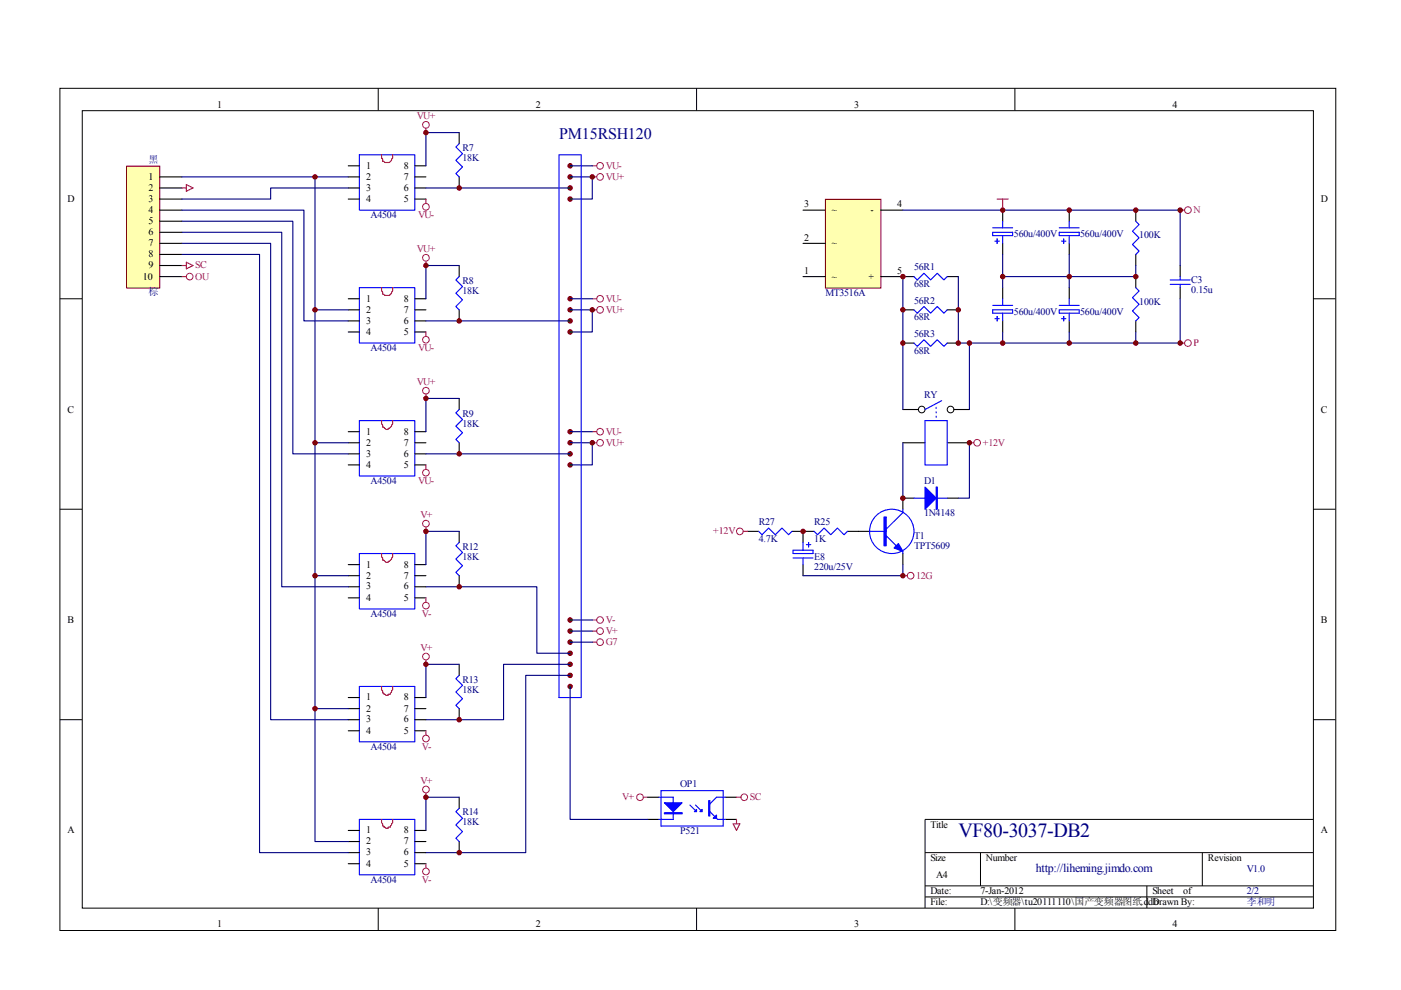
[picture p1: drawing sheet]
<svg xmlns="http://www.w3.org/2000/svg" width="297mm" height="210mm" viewBox="0 0 297 210" stroke-linecap="round" stroke-linejoin="round" font-family="sans-serif">
<g fill="none" stroke="#000" stroke-width=".21">
<path d="M12.7 18.7h270.5v178.6h-270.5zM80.2 18.7v4.7M147.7 18.7v4.7M215.2 18.7v4.7M17.4 23.5h261.1v169h-261.1zM12.7 63.3h4.7M278.4 63.3h4.7M12.7 108h4.7M278.4 108h4.7M12.7 152.6h4.7M278.4 152.6h4.7M278.4 173.7h-82.3v18.8"/>
<path d="M80.2 192.5v4.7M147.7 192.5v4.7M196.1 180.8h82.3M196.1 187.8h82.3M196.1 190.2h82.3M207.9 180.8v7M215.2 192.5v4.7M243.2 187.8v4.7M254.9 180.8v7"/>
</g>
<path d="M76.2 32.8h11.8v11.8h-11.8zM97.4 30.5l-.7 .7 1.4 1.4-1.4 1.4 1.4 1.4-1.4 1.4 .7 .7" fill="none" stroke="#00f" stroke-width=".23"/>
<path d="M73.8 35.2h2.4M73.8 37.5h2.4M73.8 39.9h2.4M88 35.2h2.3M88 37.5h2.3M88 39.9h2.3M97.4 28.1v2.4M97.4 37.5v2.4M73.8 42.2h2.4M88 42.2h2.3" fill="none" stroke="#000" stroke-width=".23"/>
<path d="M80.9 32.8v.7l.2 .2v.5h.3a1 1 0 0 0 1.6-.5l.2-.2v-.7" fill="none" stroke="#f00" stroke-width=".23"/>
<g fill="none" stroke="#a1006a" stroke-width=".21">
<circle cx="90.3" cy="26.5" r=".71"/>
<circle cx="127.2" cy="35.2" r=".71"/>
<circle cx="127.2" cy="37.5" r=".71"/>
<circle cx="90.3" cy="43.9" r=".71"/>
</g>
<path d="M90.3 27.2v.9M125.6 35.2h.9M125.6 37.5h.9M90.3 42.2v.9" fill="none" stroke="#a1006a" stroke-width=".23"/>
<path d="M90.3 39.9h30.6M97.4 28.1h-7.1v7.1M120.9 37.5h4.7v4.7h-4.7M120.9 35.2h4.7" fill="none" stroke="#000080" stroke-width=".23"/>
<g fill="#800000" stroke="#800000" stroke-width=".21">
<circle cx="90.3" cy="28.1" r=".47"/>
<circle cx="120.9" cy="39.9" r=".47"/>
<circle cx="120.9" cy="42.2" r=".47"/>
<circle cx="120.9" cy="37.5" r=".47"/>
<circle cx="120.9" cy="35.2" r=".47"/>
</g>
<path d="M26.9 35.3h7v25.8h-7z" fill="#ffffb0"/>
<path d="M26.8 35.2h7.1v25.9h-7.1z" fill="none" stroke="#800000" stroke-width=".21"/>
<g fill="none" stroke="#000" stroke-width=".23">
<path d="M33.9 37.5h4.7M33.9 39.9h4.7M33.9 42.2h4.7M33.9 44.6h4.7M33.9 46.9h4.7M33.9 49.3h4.7M33.9 51.6h4.7M33.9 53.9h4.7M33.9 56.3h4.7M33.9 58.6h4.7M97.4 56.3v2.3M73.8 63.3h2.4"/>
<path d="M73.8 65.7h2.4M73.8 68h2.4M73.8 70.4h2.4M88 63.3h2.3M88 65.7h2.3M88 68h2.3M88 70.4h2.3M97.4 65.7v2.3M73.8 91.5h2.4M73.8 93.9h2.4M73.8 96.2h2.4M73.8 98.6h2.4"/>
<path d="M88 91.5h2.3M88 93.9h2.3M88 96.2h2.3M88 98.6h2.3M97.4 84.5v2.3M97.4 93.9v2.3M73.8 119.7h2.4M88 119.7h2.3M97.4 112.7v2.3M73.8 122.1h2.4M73.8 124.4h2.4M73.8 126.8h2.4"/>
<path d="M88 122.1h2.3M88 124.4h2.3M88 126.8h2.3M97.4 122.1v2.3M73.8 147.9h2.4M73.8 150.2h2.4M73.8 152.6h2.4M73.8 154.9h2.4M88 147.9h2.3M88 150.2h2.3M88 152.6h2.3M88 154.9h2.3"/>
<path d="M97.4 140.9v2.3M97.4 150.2v2.4M73.8 176.1h2.4M73.8 178.4h2.4M88 176.1h2.3M88 178.4h2.3M97.4 169v2.4M97.4 178.4v2.4M137.3 169h2.4M137.3 173.7h2.4M153.8 169h2.4M153.8 173.7h2.4"/>
<path d="M73.8 180.8h2.4M73.8 183.1h2.4M88 180.8h2.3M88 183.1h2.3"/>
</g>
<g fill="none" stroke="#00f" stroke-width=".23">
<path d="M118.5 32.8h4.7v115.1h-4.7zM97.4 58.6l-.7 .7 1.4 1.5-1.4 1.4 1.4 1.4-1.4 1.4 .7 .7M76.2 61h11.8v11.7h-11.8zM76.2 89.2h11.8v11.7h-11.8zM97.4 86.8l-.7 .7 1.4 1.4-1.4 1.5 1.4 1.4-1.4 1.4 .7 .7M76.2 117.4h11.8v11.7h-11.8zM97.4 115l-.7 .7 1.4 1.4-1.4 1.4 1.4 1.4-1.4 1.5 .7 .7M76.2 145.5h11.8v11.8h-11.8zM97.4 143.2l-.7 .7 1.4 1.4-1.4 1.4 1.4 1.4-1.4 1.4 .7 .7M76.2 173.7h11.8v11.8h-11.8zM97.4 171.4l-.7 .7 1.4 1.4-1.4 1.4 1.4 1.4-1.4 1.4 .7 .7M139.7 169h3v4.7h-3"/>
<path d="M140.2 167.6h13.1v7.5h-13.1zM146.3 170.7l1.4 1.4M147.4 170.7l1.5 1.4M150.5 172.1l1.7 1.6h1.6M153.8 169h-1.9l-1.4 1.4"/>
</g>
<path d="M80.9 61v.7l.2 .2v.5h.3a1 1 0 0 0 1.6-.5l.2-.2v-.7M80.9 89.2v.7l.2 .2v.5h.3a.74 .74 0 0 0 .9 .5v-.3a.85 .85 0 0 0 .7-.7l.2-.2v-.7M80.9 117.4v.7l.2 .2v.5h.3a.74 .74 0 0 0 .9 .4v-.2a.85 .85 0 0 0 .7-.7l.2-.2v-.7M80.9 145.5v.8l.2 .2v.5h.3v.2l.4 .2h.5v-.2h.5l.4-.9v-.8M80.9 173.7v.7l.2 .3v.4h.3v.3l.4 .2h.5v-.2h.5l.4-1v-.7" fill="none" stroke="#f00" stroke-width=".23"/>
<g fill="none" stroke="#a1006a" stroke-width=".21">
<circle cx="40.2" cy="58.6" r=".71"/>
<circle cx="90.3" cy="54.7" r=".71"/>
<circle cx="90.3" cy="72" r=".71"/>
<circle cx="127.2" cy="65.7" r=".71"/>
<circle cx="127.2" cy="63.3" r=".71"/>
<circle cx="90.3" cy="82.8" r=".71"/>
<circle cx="127.2" cy="91.5" r=".71"/>
<circle cx="127.2" cy="93.9" r=".71"/>
<circle cx="90.3" cy="100.2" r=".71"/>
<circle cx="90.3" cy="111" r=".71"/>
<circle cx="90.3" cy="139.2" r=".71"/>
<circle cx="90.3" cy="128.4" r=".71"/>
<circle cx="127.2" cy="133.8" r=".71"/>
<circle cx="127.2" cy="136.2" r=".71"/>
<circle cx="127.2" cy="131.5" r=".71"/>
<circle cx="90.3" cy="156.6" r=".71"/>
<circle cx="90.3" cy="167.4" r=".71"/>
<circle cx="135.7" cy="169" r=".71"/>
<circle cx="157.8" cy="169" r=".71"/>
<circle cx="90.3" cy="184.8" r=".71"/>
</g>
<g fill="none" stroke="#a1006a" stroke-width=".23">
<path d="M38.6 39.9h.9M39.5 39.2l1.4 .7-1.4 .7zM38.6 56.3h.9M38.6 58.6h.9M39.5 55.6l1.4 .7-1.4 .7zM90.3 55.4v.9M90.3 70.4v.9M125.6 63.3h.9M125.6 65.7h.9M90.3 83.5v1M90.3 98.6v.9M125.6 91.5h.9"/>
<path d="M125.6 93.9h.9M90.3 111.7v1M90.3 126.8v.9M90.3 139.9v1M125.6 131.5h.9M125.6 133.8h.9M125.6 136.2h.9M90.3 154.9v1M90.3 168.1v.9M136.4 169h.9M155.4 174.7h1.5l-.7 1.4zM156.2 169h.9"/>
<path d="M156.2 173.7v1M90.3 183.1v1"/>
</g>
<g fill="none" stroke="#000080" stroke-width=".23">
<path d="M38.6 37.5h35.2M66.8 37.5v140.9h7M73.8 39.9h-16.4v2.3h-18.8M38.6 44.6h25.8v23.4h9.4M38.6 46.9h23.5v49.3h11.7M38.6 49.3h21.1v75.1h14.1M38.6 51.6h18.8v101h16.4M38.6 53.9h16.4v126.9h18.8M97.4 56.3h-7.1v7M66.8 65.7h7M90.3 68h30.6M120.9 65.7h4.7v4.7h-4.7"/>
<path d="M120.9 63.3h4.7M66.8 93.9h7M90.3 96.2h30.6M97.4 84.5h-7.1v7M120.9 93.9h4.7v4.7h-4.7M120.9 91.5h4.7M97.4 112.7h-7.1v7M66.8 122.1h7M90.3 124.4h23.5v14.1h7.1M120.9 131.5h4.7M120.9 133.8h4.7M120.9 136.2h4.7"/>
<path d="M66.8 150.2h7M97.4 140.9h-7.1v7M120.9 140.9h-14.1v11.7h-16.5M120.9 143.2h-9.4v37.6h-21.2M120.9 145.5v28.2h16.4M97.4 169h-7.1v7.1"/>
</g>
<g fill="#800000" stroke="#800000" stroke-width=".21">
<circle cx="120.9" cy="68" r=".47"/>
<circle cx="120.9" cy="70.4" r=".47"/>
<circle cx="120.9" cy="65.7" r=".47"/>
<circle cx="120.9" cy="63.3" r=".47"/>
<circle cx="90.3" cy="56.3" r=".47"/>
<circle cx="120.9" cy="96.2" r=".47"/>
<circle cx="120.9" cy="98.6" r=".47"/>
<circle cx="120.9" cy="93.9" r=".47"/>
<circle cx="120.9" cy="91.5" r=".47"/>
<circle cx="90.3" cy="84.5" r=".47"/>
<circle cx="90.3" cy="112.7" r=".47"/>
<circle cx="90.3" cy="140.8" r=".47"/>
<circle cx="90.3" cy="169" r=".47"/>
<circle cx="120.9" cy="145.5" r=".47"/>
<circle cx="120.9" cy="143.2" r=".47"/>
<circle cx="120.9" cy="140.8" r=".47"/>
<circle cx="120.9" cy="138.5" r=".47"/>
<circle cx="120.9" cy="136.2" r=".47"/>
<circle cx="120.9" cy="133.8" r=".47"/>
<circle cx="120.9" cy="131.5" r=".47"/>
<circle cx="125.6" cy="37.5" r=".47"/>
<circle cx="125.6" cy="65.7" r=".47"/>
<circle cx="125.6" cy="93.9" r=".47"/>
<circle cx="97.4" cy="96.2" r=".47"/>
<circle cx="97.4" cy="39.9" r=".47"/>
<circle cx="97.4" cy="68" r=".47"/>
<circle cx="66.8" cy="37.5" r=".47"/>
<circle cx="66.8" cy="150.2" r=".47"/>
<circle cx="66.8" cy="122.1" r=".47"/>
<circle cx="66.8" cy="93.9" r=".47"/>
<circle cx="66.8" cy="65.7" r=".47"/>
<circle cx="97.4" cy="124.4" r=".47"/>
<circle cx="97.4" cy="152.6" r=".47"/>
<circle cx="97.4" cy="180.8" r=".47"/>
</g>
<g fill="#00f" stroke="#00f" stroke-width=".23">
<path d="M140.9 170.2h3.7l-1.9 1.9z"/>
<path d="M148.9 171.6v.5h-.5z"/>
<path d="M147.2 172.1l.5-.5v.5z"/>
<path d="M151.2 173.5l.7-.7v.7z"/>
<path d="M140.9 172.3h3.7v.3h-3.7z" fill-rule="evenodd"/>
<path d="M150.3 169.7h.2v3.3h-.2z" fill-rule="evenodd"/>
</g>
<path d="M175.1 42.3h11.7v18.8h-11.7z" fill="#ffffb0"/>
<path d="M175 42.3h11.8v18.8h-11.8z" fill="none" stroke="#800000" stroke-width=".21"/>
<g fill="none" stroke="#000" stroke-width=".23">
<path d="M170.3 58.6h4.7M170.3 51.6h4.7M170.3 44.6h4.7M186.7 58.6h7.1M186.7 44.6h4.7M200.8 58.6h2.4M212.6 44.6v2.3M212.6 51.6v2.3M226.7 44.6v2.3M226.7 51.6v2.3M240.8 44.6v2.3M240.8 53.9v2.4"/>
<path d="M240.8 58.6v2.4M250.2 56.3v2.3M191.4 65.7h2.4M191.4 72.7h2.4M200.8 65.7h2.4M200.8 72.7h2.4M212.6 61v2.3M212.6 68v2.4M226.7 61v2.3M226.7 68v2.4M240.8 68v2.4M250.2 61v2.3"/>
<path d="M191.4 86.8h3.3M191.4 93.9h4.7M200.8 93.9h4.7M202.2 86.8h3.3M158.5 112.7h2.4M167.9 112.7h4.7M170.3 112.7v2.3M170.3 119.7v2.4M179.7 112.7h4.7M191.4 117.4v2.3M193.8 105.6h-2.4v2.4M200.8 105.6h2.4"/>
</g>
<g fill="none" stroke="#00f" stroke-width=".23">
<path d="M193.8 58.6l.7 .7 1.4-1.4 1.4 1.4 1.4-1.4 1.4 1.4 .7-.7M210.5 49.3h4.2v.7h-4.2zM210.5 48.3h4.2M210.9 51.1h1M211.4 50.7v.9M212.6 46.9v1.4M212.6 50v1.6M224.6 48.3h4.2M224.6 49.3h4.2v.7h-4.2zM225.1 51.1h.9M225.5 50.7v.9M226.7 46.9v1.4"/>
<path d="M226.7 50v1.6M240.8 46.9l.7 .7-1.4 1.4 1.4 1.4-1.4 1.4 1.4 1.4-.7 .7M248.1 59.3h4.2M250.2 58.6v.7M193.8 65.7l.7 .7 1.4-1.4 1.4 1.4 1.4-1.4 1.4 1.4 .7-.7M193.8 72.7l.7 .7 1.4-1.4 1.4 1.4 1.4-1.4 1.4 1.4 .7-.7M210.5 65.7h4.2v.7h-4.2zM210.5 64.8h4.2M210.9 67.6h1M211.4 67.1v.9M212.6 63.3v1.5M212.6 66.4v1.6"/>
<path d="M224.6 64.8h4.2M224.6 65.7h4.2v.7h-4.2zM225.1 67.6h.9M225.5 67.1v.9M226.7 63.3v1.5M226.7 66.4v1.6M240.8 61l.7 .7-1.4 1.4 1.4 1.4-1.4 1.4 1.4 1.4-.7 .7M248.1 60.3h4.2M250.2 60.3v.7M196.1 89.2h4.7v9.4h-4.7zM198.5 86.4v.2M198.5 87.3v.2"/>
<path d="M198.5 88.2v.3M199.7 85l-3.6 1.8M160.9 112.7l.7 .7 1.4-1.4 1.4 1.4 1.4-1.4 1.4 1.4 .7-.7M168.1 116.7h4.3v.7h-4.3zM168.1 118.3h4.3M170.3 115v1.7M170.3 118.3v1.4M171 115.5h.9M171.4 115v1M172.6 112.7l.7 .7 1.4-1.4 1.4 1.4 1.5-1.4 1.4 1.4 .7-.7M184.4 112.7h3.5M187.9 113.6l2.1 2.1"/>
<path d="M191.4 108v.7l-3.5 3.5M191.4 116.9v.5M193.8 105.6h7"/>
<circle cx="189.1" cy="112.7" r="4.7"/>
</g>
<g fill="none" stroke="#000080" stroke-width=".23">
<path d="M191.4 44.6h58.8v11.7M191.4 58.6v28.2M203.2 58.6v14.1h37.6v-2.3M212.6 53.9v7.1M226.7 53.9v7.1M240.8 56.3v2.3h-28.2M205.5 72.7v14.1M212.6 70.4v2.3M226.7 70.4v2.3M250.2 63.3v9.4h-9.4M191.4 93.9v11.7M205.5 93.9v11.7h-2.3"/>
<path d="M191.4 119.7v2.4h-21.1"/>
</g>
<path d="M211.4 42.2h2.4M212.6 42.2v2.4M250.2 44.6h1M250.2 72.7h1M205.5 93.9h1M157.6 112.7h.9M191.4 122.1h1" fill="none" stroke="#a1006a" stroke-width=".23"/>
<g fill="none" stroke="#a1006a" stroke-width=".21">
<circle cx="251.9" cy="44.6" r=".71"/>
<circle cx="251.9" cy="72.7" r=".71"/>
<circle cx="207.2" cy="93.9" r=".7"/>
<circle cx="156.9" cy="112.7" r=".71"/>
<circle cx="193.1" cy="122.1" r=".71"/>
</g>
<g fill="none" stroke="#000" stroke-width=".21">
<circle cx="195.4" cy="86.8" r=".7"/>
<circle cx="201.5" cy="86.8" r=".71"/>
</g>
<g fill="#800000" stroke="#800000" stroke-width=".21">
<circle cx="191.4" cy="58.6" r=".47"/>
<circle cx="203.2" cy="65.7" r=".47"/>
<circle cx="191.4" cy="65.7" r=".47"/>
<circle cx="203.2" cy="72.7" r=".47"/>
<circle cx="226.7" cy="58.6" r=".47"/>
<circle cx="240.8" cy="44.6" r=".47"/>
<circle cx="226.7" cy="72.7" r=".47"/>
<circle cx="240.8" cy="58.6" r=".47"/>
<circle cx="212.6" cy="44.6" r=".47"/>
<circle cx="226.7" cy="44.6" r=".47"/>
<circle cx="212.6" cy="72.7" r=".47"/>
<circle cx="240.8" cy="72.7" r=".47"/>
<circle cx="212.6" cy="58.6" r=".47"/>
<circle cx="250.2" cy="72.7" r=".47"/>
<circle cx="250.2" cy="44.6" r=".47"/>
<circle cx="170.3" cy="112.7" r=".47"/>
<circle cx="191.4" cy="122.1" r=".47"/>
<circle cx="205.5" cy="93.9" r=".47"/>
<circle cx="191.4" cy="105.6" r=".47"/>
<circle cx="191.4" cy="72.7" r=".47"/>
<circle cx="205.5" cy="72.7" r=".47"/>
</g>
<g fill="#00f" stroke="#00f" stroke-width=".23">
<path d="M189.5 116.2l1-.9 .9 1.6z"/>
<path d="M196.1 103.3l2.4 2.3-2.4 2.4z"/>
<path d="M187.4 109.6h.5v6.1h-.5z" fill-rule="evenodd"/>
<path d="M198.5 103.3h.2v4.7h-.2z" fill-rule="evenodd"/>
</g>
<text font-size="4.2" fill="#000080" x="203.2" y="177.4">VF80-3037-DB2</text>
<text font-size="3.4" fill="#000080" x="118.5" y="29.6">PM15RSH120</text>
<text font-size="2.5" fill="#000080" x="219.6" y="184.8">http://liheming.jimdo.com</text>
<g font-size="2.1">
<text x="46.1" y="22.9">1</text>
<text x="113.6" y="22.9">2</text>
<text x="181.1" y="22.9">3</text>
<text x="248.6" y="22.9">4</text>
<text x="77.6" y="35.7">1</text>
<text x="85.6" y="35.7">8</text>
<text x="31.5" y="38.1">1</text>
<text x="31.5" y="40.5">2</text>
<text x="77.6" y="38.1">2</text>
<text x="77.6" y="40.5">3</text>
<text x="85.6" y="40.5">6</text>
<text x="85.6" y="38.1">7</text>
<text x="14.3" y="42.8">D</text>
<text x="31.5" y="42.8">3</text>
<text x="31.5" y="45.1">4</text>
<text x="31.5" y="47.5">5</text>
<text x="77.6" y="42.8">4</text>
<text x="85.6" y="42.8">5</text>
<text x="170.5" y="44">3</text>
<text x="176.4" y="45.1">~</text>
<text x="184.6" y="45.1">-</text>
<text x="190.2" y="44">4</text>
<text x="280.1" y="42.8">D</text>
<text x="31.5" y="49.9">6</text>
<text x="31.5" y="52.2">7</text>
<text x="170.5" y="51.1">2</text>
<text x="176.4" y="52.2">~</text>
<text x="30.3" y="59.3">10</text>
<text x="31.5" y="54.5">8</text>
<text x="31.5" y="56.9">9</text>
<text x="170.5" y="58.1">1</text>
<text x="176.4" y="59.3">~</text>
<text x="184.1" y="59.3">+</text>
<text x="190.2" y="58.1">5</text>
<text x="77.6" y="63.9">1</text>
<text x="85.6" y="63.9">8</text>
<text x="77.6" y="66.3">2</text>
<text x="77.6" y="68.7">3</text>
<text x="77.6" y="71">4</text>
<text x="85.6" y="71">5</text>
<text x="85.6" y="68.7">6</text>
<text x="85.6" y="66.3">7</text>
<text x="14.3" y="87.5">C</text>
<text x="280.1" y="87.5">C</text>
<text x="77.6" y="92.1">1</text>
<text x="77.6" y="94.5">2</text>
<text x="85.6" y="94.5">7</text>
<text x="85.6" y="92.1">8</text>
<text x="77.6" y="96.9">3</text>
<text x="77.6" y="99.2">4</text>
<text x="85.6" y="99.2">5</text>
<text x="85.6" y="96.9">6</text>
<text x="77.6" y="120.3">1</text>
<text x="77.6" y="122.7">2</text>
<text x="77.6" y="125">3</text>
<text x="85.6" y="125">6</text>
<text x="85.6" y="122.7">7</text>
<text x="85.6" y="120.3">8</text>
<text x="77.6" y="127.4">4</text>
<text x="85.6" y="127.4">5</text>
<text x="14.3" y="132.1">B</text>
<text x="280.1" y="132.1">B</text>
<text x="77.6" y="148.5">1</text>
<text x="85.6" y="148.5">8</text>
<text x="77.6" y="150.9">2</text>
<text x="77.6" y="153.2">3</text>
<text x="77.6" y="155.5">4</text>
<text x="85.6" y="155.5">5</text>
<text x="85.6" y="153.2">6</text>
<text x="85.6" y="150.9">7</text>
<text x="14.3" y="176.7">A</text>
<text x="77.6" y="176.7">1</text>
<text x="77.6" y="179">2</text>
<text x="85.6" y="179">7</text>
<text x="85.6" y="176.7">8</text>
<text x="197.3" y="175.5">Title</text>
<text x="280.1" y="176.7">A</text>
<text x="77.6" y="181.4">3</text>
<text x="77.6" y="183.7">4</text>
<text x="85.6" y="183.7">5</text>
<text x="85.6" y="181.4">6</text>
<text x="197.3" y="182.6">Size</text>
<text x="209" y="182.6">Number</text>
<text x="256.1" y="182.6">Revision</text>
<text x="197.3" y="189.6">Date:</text>
<text x="197.3" y="192">File:</text>
<text x="198.5" y="186.1">A4</text>
<text x="207.9" y="189.6">7-Jan-2012</text>
<text x="207.9" y="192">D:\变频器\tu20111110\国产变频器图纸.ddb</text>
<text x="244.3" y="189.6">Sheet</text>
<text x="244.3" y="192">Drawn By:</text>
<text x="250.9" y="189.6">of</text>
<text x="46.1" y="196.6">1</text>
<text x="113.6" y="196.6">2</text>
<text x="181.1" y="196.6">3</text>
<text x="248.6" y="196.6">4</text>
</g>
<g font-size="2.1" fill="#a1006a">
<text x="88.4" y="25.2">VU+</text>
<text x="128.4" y="35.7">VU-</text>
<text x="128.4" y="38.1">VU+</text>
<text x="88.6" y="46.3">VU-</text>
<text x="253.1" y="45.1">N</text>
<text x="88.4" y="53.4">VU+</text>
<text x="41.4" y="56.9">SC</text>
<text x="41.4" y="59.3">OU</text>
<text x="128.4" y="63.9">VU-</text>
<text x="128.4" y="66.3">VU+</text>
<text x="88.6" y="74.5">VU-</text>
<text x="253.1" y="73.3">P</text>
<text x="88.4" y="81.5">VU+</text>
<text x="128.4" y="92.1">VU-</text>
<text x="128.4" y="94.5">VU+</text>
<text x="208.4" y="94.5">+12V</text>
<text x="88.6" y="102.7">VU-</text>
<text x="89.2" y="109.7">V+</text>
<text x="151.2" y="113.3">+12V</text>
<text x="194.2" y="122.7">12G</text>
<text x="89.4" y="130.9">V-</text>
<text x="89.2" y="137.9">V+</text>
<text x="128.4" y="132.1">V-</text>
<text x="128.4" y="134.4">V+</text>
<text x="128.4" y="136.8">G7</text>
<text x="89.4" y="159.1">V-</text>
<text x="89.2" y="166.1">V+</text>
<text x="131.9" y="169.6">V+</text>
<text x="159" y="169.6">SC</text>
<text x="89.4" y="187.3">V-</text>
</g>
<g font-size="2.1" fill="#000080">
<text x="31.5" y="34.6">黑</text>
<text x="98" y="32">R7</text>
<text x="98" y="34.1">18K</text>
<text x="78.6" y="46.3">A4504</text>
<text x="215" y="50.3">560u/400V</text>
<text x="229" y="50.3">560u/400V</text>
<text x="241.6" y="50.6">100K</text>
<text x="193.8" y="57.3">56R1</text>
<text x="252.6" y="60">C3</text>
<text x="31.5" y="62.5">棕</text>
<text x="98" y="60.2">R8</text>
<text x="98" y="62.3">18K</text>
<text x="175" y="62.8">MT3516A</text>
<text x="193.8" y="60.9">68R</text>
<text x="193.8" y="64.4">56R2</text>
<text x="241.6" y="64.6">100K</text>
<text x="252.6" y="62.1">0.15u</text>
<text x="193.8" y="67.9">68R</text>
<text x="193.8" y="71.5">56R3</text>
<text x="215" y="66.7">560u/400V</text>
<text x="229" y="66.7">560u/400V</text>
<text x="78.6" y="74.5">A4504</text>
<text x="193.8" y="75">68R</text>
<text x="98" y="88.4">R9</text>
<text x="195.9" y="84.3">RY</text>
<text x="98" y="90.5">18K</text>
<text x="78.6" y="102.7">A4504</text>
<text x="195.9" y="102.7">D1</text>
<text x="160.9" y="111.4">R27</text>
<text x="172.6" y="111.4">R25</text>
<text x="195.9" y="109.5">1N4148</text>
<text x="98" y="116.6">R12</text>
<text x="98" y="118.6">18K</text>
<text x="160.9" y="114.9">4.7K</text>
<text x="172.6" y="114.9">1K</text>
<text x="172.6" y="118.6">E8</text>
<text x="193.8" y="114.2">T1</text>
<text x="193.8" y="116.3">TPT5609</text>
<text x="172.6" y="120.7">220u/25V</text>
<text x="78.6" y="130.9">A4504</text>
<text x="98" y="144.7">R13</text>
<text x="98" y="146.8">18K</text>
<text x="78.6" y="159.1">A4504</text>
<text x="144.2" y="166.8">OP1</text>
<text x="98" y="172.9">R14</text>
<text x="98" y="175">18K</text>
<text x="144.2" y="176.9">P521</text>
<text x="264.3" y="184.9">V1.0</text>
<text x="78.6" y="187.3">A4504</text>
<text x="264.3" y="192">李和明</text>
<text x="264.3" y="189.6">2/2</text>
</g>
</svg>
